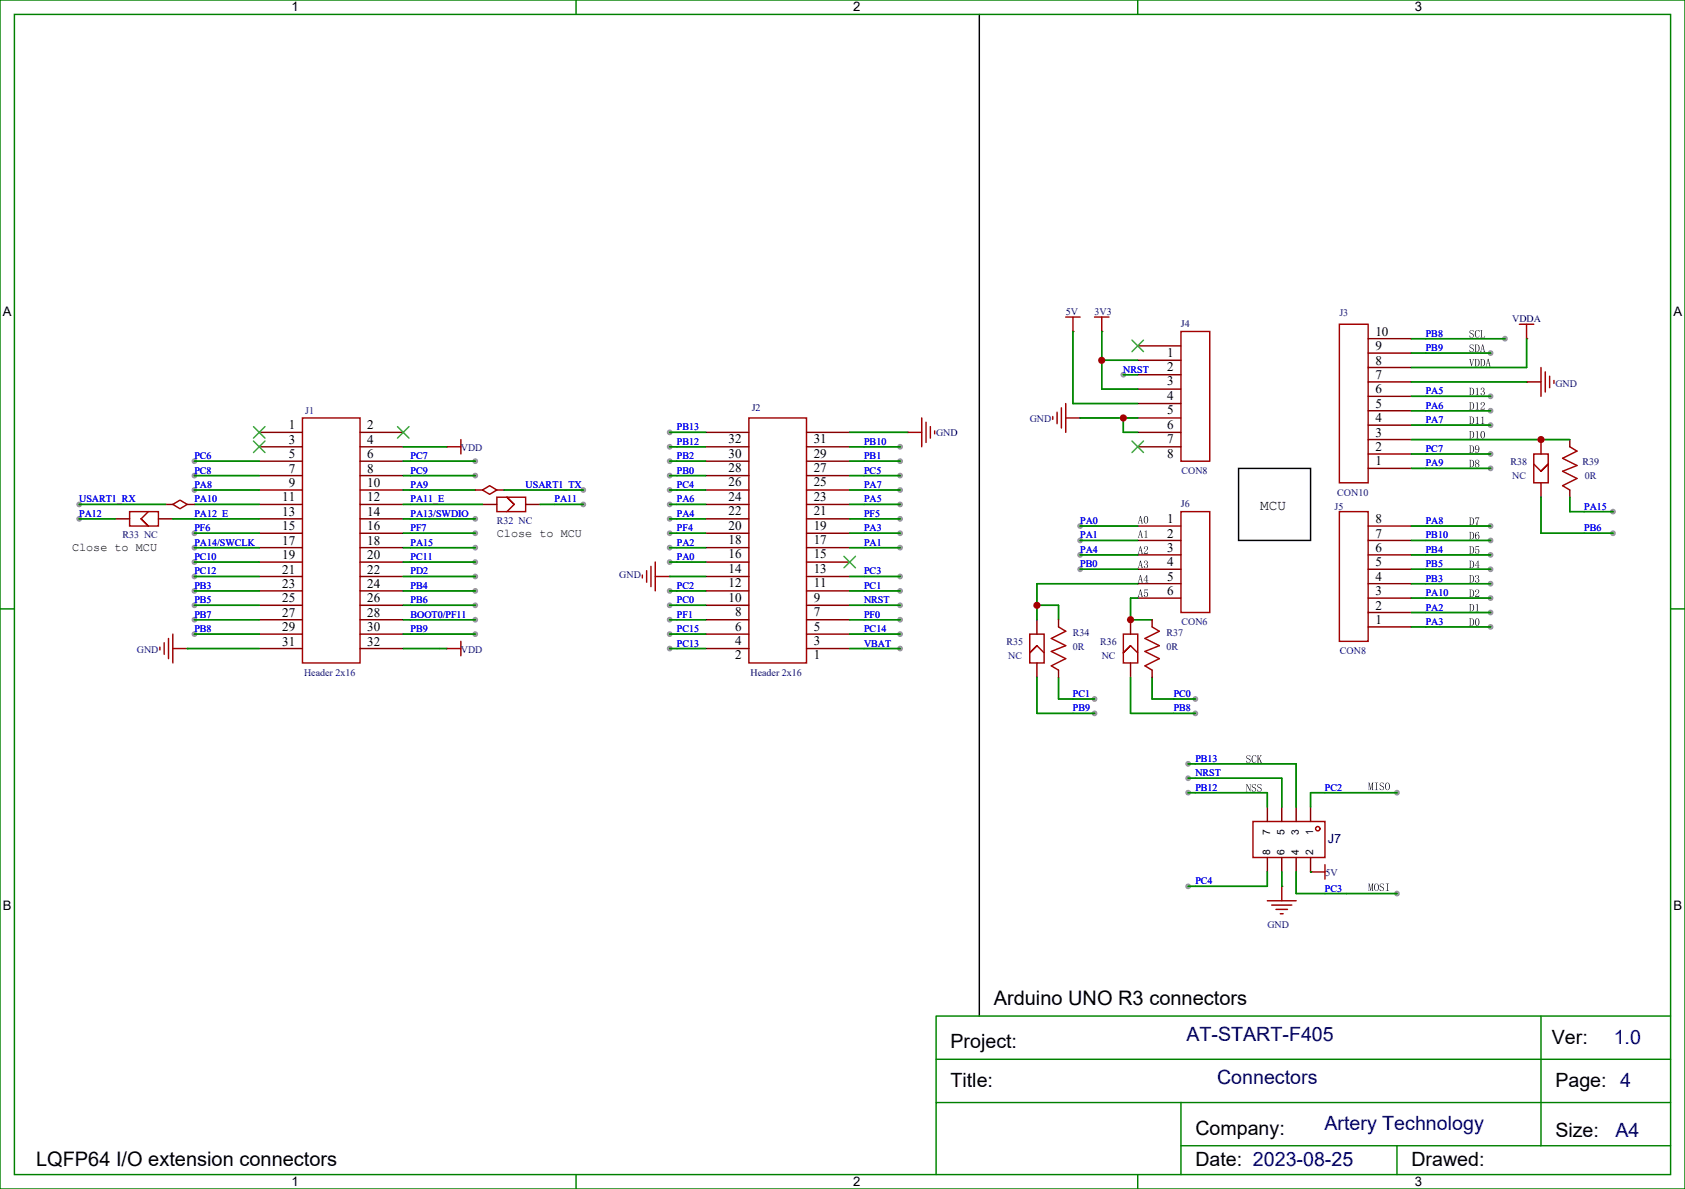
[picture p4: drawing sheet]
<svg xmlns="http://www.w3.org/2000/svg" width="413mm" height="291mm" viewBox="0 0 413 291" stroke-linecap="round" stroke-linejoin="round" font-family="sans-serif">
<g fill="#999">
<circle cx="47.6" cy="112.9" r=".71"/>
<circle cx="47.6" cy="116.4" r=".71"/>
<circle cx="47.6" cy="130.5" r=".71"/>
<circle cx="47.6" cy="119.9" r=".71"/>
<circle cx="47.6" cy="144.6" r=".71"/>
<circle cx="47.6" cy="141.1" r=".71"/>
<circle cx="47.6" cy="137.6" r=".71"/>
<circle cx="47.6" cy="134.1" r=".71"/>
<circle cx="47.6" cy="155.2" r=".71"/>
<circle cx="47.6" cy="151.7" r=".71"/>
<circle cx="47.6" cy="148.2" r=".71"/>
<circle cx="116.4" cy="116.4" r=".71"/>
<circle cx="116.4" cy="112.9" r=".71"/>
<circle cx="116.4" cy="130.5" r=".71"/>
<circle cx="116.4" cy="127" r=".71"/>
<circle cx="116.4" cy="144.6" r=".71"/>
<circle cx="116.4" cy="141.1" r=".71"/>
<circle cx="116.4" cy="137.6" r=".71"/>
<circle cx="116.4" cy="134.1" r=".71"/>
<circle cx="116.4" cy="155.2" r=".71"/>
<circle cx="116.4" cy="151.7" r=".71"/>
<circle cx="116.4" cy="148.2" r=".71"/>
<circle cx="275.2" cy="91.7" r=".71"/>
<circle cx="264.6" cy="128.8" r=".71"/>
<circle cx="264.6" cy="132.3" r=".71"/>
<circle cx="264.6" cy="135.8" r=".71"/>
<circle cx="264.6" cy="139.3" r=".71"/>
<circle cx="142.9" cy="123.5" r=".71"/>
<circle cx="19.4" cy="127" r=".71"/>
<circle cx="268.1" cy="171.1" r=".71"/>
<circle cx="268.1" cy="174.6" r=".71"/>
<circle cx="292.8" cy="171.1" r=".71"/>
<circle cx="292.8" cy="174.6" r=".71"/>
<circle cx="291" cy="194" r=".71"/>
<circle cx="291" cy="190.5" r=".71"/>
<circle cx="291" cy="187" r=".71"/>
<circle cx="342.2" cy="194" r=".71"/>
<circle cx="291" cy="217" r=".71"/>
<circle cx="342.2" cy="218.7" r=".71"/>
<circle cx="368.7" cy="82.9" r=".71"/>
<circle cx="365.1" cy="86.4" r=".71"/>
<circle cx="365.1" cy="97" r=".71"/>
<circle cx="365.1" cy="100.5" r=".71"/>
<circle cx="365.1" cy="104.1" r=".71"/>
<circle cx="365.1" cy="111.1" r=".71"/>
<circle cx="365.1" cy="114.7" r=".71"/>
<circle cx="365.1" cy="128.8" r=".71"/>
<circle cx="365.1" cy="132.3" r=".71"/>
<circle cx="365.1" cy="135.8" r=".71"/>
<circle cx="365.1" cy="139.3" r=".71"/>
<circle cx="365.1" cy="142.9" r=".71"/>
<circle cx="365.1" cy="146.4" r=".71"/>
<circle cx="365.1" cy="149.9" r=".71"/>
<circle cx="365.1" cy="153.5" r=".71"/>
<circle cx="395.1" cy="130.5" r=".71"/>
<circle cx="395.1" cy="125.2" r=".71"/>
<circle cx="142.9" cy="119.9" r=".71"/>
<circle cx="19.4" cy="123.5" r=".71"/>
<circle cx="220.5" cy="109.4" r=".71"/>
<circle cx="220.5" cy="112.9" r=".71"/>
<circle cx="220.5" cy="116.4" r=".71"/>
<circle cx="220.5" cy="119.9" r=".71"/>
<circle cx="220.5" cy="123.5" r=".71"/>
<circle cx="220.5" cy="127" r=".71"/>
<circle cx="220.5" cy="130.5" r=".71"/>
<circle cx="220.5" cy="134.1" r=".71"/>
<circle cx="220.5" cy="141.1" r=".71"/>
<circle cx="220.5" cy="144.6" r=".71"/>
<circle cx="220.5" cy="148.2" r=".71"/>
<circle cx="220.5" cy="151.7" r=".71"/>
<circle cx="220.5" cy="155.2" r=".71"/>
<circle cx="220.5" cy="158.7" r=".71"/>
<circle cx="164" cy="148.2" r=".71"/>
<circle cx="164" cy="151.7" r=".71"/>
<circle cx="164" cy="155.2" r=".71"/>
<circle cx="164" cy="158.7" r=".71"/>
<circle cx="164" cy="134.1" r=".71"/>
<circle cx="164" cy="137.6" r=".71"/>
<circle cx="164" cy="144.6" r=".71"/>
<circle cx="164" cy="119.9" r=".71"/>
<circle cx="164" cy="123.5" r=".71"/>
<circle cx="164" cy="127" r=".71"/>
<circle cx="164" cy="130.5" r=".71"/>
<circle cx="164" cy="105.8" r=".71"/>
<circle cx="164" cy="109.4" r=".71"/>
<circle cx="164" cy="112.9" r=".71"/>
<circle cx="164" cy="116.4" r=".71"/>
</g>
<path d="M303.4 114.7h17.6v17.6h-17.6z" fill="none" stroke="#000" stroke-width=".35"/>
<path d="M109.4 158.7h3.5M112.9 157v3.5" fill="none" stroke="#a10000" stroke-width=".35"/>
<circle cx="109.4" cy="158.8" r=".18" fill="#870000"/>
<path d="M39.2 158.4v.7M40.2 157.3v2.9M41.3 156.3v4.9M42.3 158.7h3.6M42.3 155.2v7.1" fill="none" stroke="#a10000" stroke-width=".35"/>
<circle cx="45.9" cy="158.7" r=".18" fill="#870000"/>
<path d="M261.1 77.6h3.5M262.8 77.6v3.5" fill="none" stroke="#a10000" stroke-width=".35"/>
<circle cx="262.8" cy="81.1" r=".18" fill="#870000"/>
<path d="M268.1 77.6h3.5M269.9 77.6v3.5" fill="none" stroke="#a10000" stroke-width=".35"/>
<circle cx="269.9" cy="81.1" r=".18" fill="#870000"/>
<path d="M260 99.8v5M261.1 98.8v7M257.9 102v.7M258.9 100.9v2.8M261.1 102.3h3.5" fill="none" stroke="#a10000" stroke-width=".35"/>
<circle cx="264.6" cy="102.3" r=".18" fill="#870000"/>
<path d="M321 213.4h3.6M324.6 211.7v3.5" fill="none" stroke="#a10000" stroke-width=".35"/>
<circle cx="321" cy="213.4" r=".18" fill="#870000"/>
<path d="M314 217v3.5M310.4 220.5h7.1M311.5 221.5h4.9M312.6 222.6h2.8M313.6 223.7h.7" fill="none" stroke="#a10000" stroke-width=".35"/>
<circle cx="314" cy="217" r=".18" fill="#870000"/>
<path d="M373.9 93.5h3.6M377.5 90v7M378.5 91v5M379.6 92.1v2.8M380.6 93.1v.7" fill="none" stroke="#a10000" stroke-width=".35"/>
<circle cx="373.9" cy="93.5" r=".18" fill="#870000"/>
<path d="M222.2 105.8h3.6M225.8 102.3v7.1M226.8 103.4v4.9M227.9 104.4v2.8M229 105.5v.7" fill="none" stroke="#a10000" stroke-width=".35"/>
<circle cx="222.2" cy="105.8" r=".18" fill="#870000"/>
<path d="M372.2 79.4h3.5M373.9 79.4v3.5" fill="none" stroke="#a10000" stroke-width=".35"/>
<circle cx="373.9" cy="82.9" r=".18" fill="#870000"/>
<g fill="#000">
<path d="M362.6 80.8h.5l-.2 .2 .1 1.5a.56 .56 0 0 0 .7-.3v.4h-1.1l.2-.1v-1.5zM361.6 80.9l.7-.1 .1 .5a.46 .46 0 0 0-.6-.4 .46 .46 0 0 0-.3 .6 .61 .61 0 0 0 0 .7 .61 .61 0 0 0 .7 .2l.2-.3a.55 .55 0 0 1-.6 .5 .55 .55 0 0 1-.5-.6v-.5zM360.1 80.9l.8-.1v.4a.38 .38 0 0 0-.5-.4 .38 .38 0 0 0-.1 .7 .58 .58 0 0 1 .7 .5 .58 .58 0 0 1-.5 .6h-.5v-.5a.44 .44 0 0 0 .4 .5 .44 .44 0 0 0 .5-.4 .44 .44 0 0 0-.4-.4l-.5-.4z"/>
<path d="M363.1 84.5l-.2 .9h.5zM363.1 84.4l.2-.1 .5 1.8h-.4l.1-.1-.1-.5h-.5l-.1 .5 .1 .1h-.4zM361.6 84.5v1.5a.34 .34 0 0 0 .4 .1 .34 .34 0 0 0 .2-.3 .85 .85 0 0 0-.5-1.4zM361.2 84.3a.91 .91 0 0 1 1.2 .9 .91 .91 0 0 1-1.2 .9l.2-.1v-1.5zM360.1 84.5l.8-.2v.5a.38 .38 0 0 0-.5-.4 .38 .38 0 0 0-.1 .6 .58 .58 0 0 1 .7 .5 .58 .58 0 0 1-.5 .7h-.5v-.6a.44 .44 0 0 0 .4 .6 .44 .44 0 0 0 .5-.4 .44 .44 0 0 0-.4-.5l-.5-.4z"/>
<path d="M362.9 98.6a.56 .56 0 0 1 .8 .2 .56 .56 0 0 1-.4 .8l-.5 .5h.7l.2-.3-.1 .5h-.9l.2-.5a.85 .85 0 0 0 .4-1.3 .39 .39 0 0 0-.4 .5l-.2-.1zM361.5 98.6l.4-.2v1.6l.4 .3h-.8l.3-.3v-1.3zM360.2 98.6v1.5a.34 .34 0 0 0 .4 .1 .34 .34 0 0 0 .2-.3 .85 .85 0 0 0-.5-1.4zM359.9 98.5a.91 .91 0 0 1 1.2 .8 .91 .91 0 0 1-1.2 .9l.2-.1v-1.5z"/>
<path d="M362.9 95a.45 .45 0 0 1 .7 .1 .45 .45 0 0 1-.3 .6 .49 .49 0 0 1 .5 .6 .49 .49 0 0 1-.5 .4 .49 .49 0 0 1-.5-.4l.1 .2a.31 .31 0 0 0 .3 .2 .31 .31 0 0 0 .3-.3l-.1-.5-.4-.1a.42 .42 0 0 0 .4-.4 .42 .42 0 0 0-.3-.4l-.2 .1-.1 .3-.1-.1zM361.5 95.1l.4-.2v1.6l.4 .2h-.8l.3-.2v-1.3zM360.2 95v1.6a.34 .34 0 0 0 .4 .1 .34 .34 0 0 0 .2-.4 .85 .85 0 0 0-.5-1.3zM359.9 94.9a.91 .91 0 0 1 1.2 .9 .91 .91 0 0 1-1.2 .9l.2-.1v-1.5z"/>
<path d="M364.5 88.1l-.2 .8h.4zM364.5 87.9l.1-.1 .6 1.9h-.5l.1-.2-.1-.5h-.4l-.2 .5 .2 .2h-.4zM362.9 88v1.5a.34 .34 0 0 0 .4 .1 .34 .34 0 0 0 .2-.3 .85 .85 0 0 0-.5-1.4zM362.6 87.9a.91 .91 0 0 1 1.2 .8 .91 .91 0 0 1-1.2 .9l.1-.1v-1.5zM361.6 88v1.5a.34 .34 0 0 0 .4 .1 .34 .34 0 0 0 .2-.3 .85 .85 0 0 0-.5-1.4zM361.2 87.9a.91 .91 0 0 1 1.2 .8 .91 .91 0 0 1-1.2 .9l.2-.1v-1.5zM359.9 87.9h.4l-.1 .2 .3 1.2 .4-1.3-.2-.1h.4l-.6 1.8z"/>
<path d="M361.6 109.2a.43 .43 0 0 0-.1 .6 .43 .43 0 0 0 .6 .1v-.7l-.3-.1zM361.4 109.2a.59 .59 0 0 1 .8-.1 .59 .59 0 0 1 .2 .7 .69 .69 0 0 1-.2 .8 .69 .69 0 0 1-.8 .1l.1-.2 .1 .3a.42 .42 0 0 0 .5-.2 .42 .42 0 0 0 .1-.4v-.3a.52 .52 0 0 1-.8 .1 .52 .52 0 0 1 0-.8zM360.2 109.1v1.6a.34 .34 0 0 0 .4 .1 .34 .34 0 0 0 .2-.4 .85 .85 0 0 0-.5-1.3zM359.9 109a.91 .91 0 0 1 1.2 .9 .91 .91 0 0 1-1.2 .9l.2-.1v-1.5z"/>
<path d="M361.5 112.9a.35 .35 0 0 0 .7 0 .35 .35 0 0 0-.7 0zM361.6 113.5a.41 .41 0 0 0-.1 .7 .41 .41 0 0 0 .6-.1 .41 .41 0 0 0-.2-.6zM361.5 112.7a.48 .48 0 0 1 .7 0 .48 .48 0 0 1-.2 .7 .51 .51 0 0 1 .2 .8 .51 .51 0 0 1-.8 0 .51 .51 0 0 1 .2-.8l-.2-.3zM360.2 112.7v1.5a.34 .34 0 0 0 .4 .1 .34 .34 0 0 0 .2-.3 .85 .85 0 0 0-.5-1.4zM359.9 112.6a.91 .91 0 0 1 1.2 .8 .91 .91 0 0 1-1.2 .9l.2-.1v-1.5z"/>
<path d="M363.1 105.6a1.33 1.33 0 0 0 .1 1.6 1.21 1.21 0 0 0 0-1.6zM362.9 105.6a.6 .6 0 0 1 .7 .1 .6 .6 0 0 1 .1 .7 .58 .58 0 0 1-.1 .8 .58 .58 0 0 1-.8-.1l-.1-.9zM361.5 105.6l.4-.1v1.6l.4 .2h-.8l.3-.2v-1.3zM360.2 105.6v1.6a.34 .34 0 0 0 .4 .1 .34 .34 0 0 0 .2-.4 .85 .85 0 0 0-.5-1.3zM359.9 105.5a.91 .91 0 0 1 1.2 .9 .91 .91 0 0 1-1.2 .8h.2v-1.5z"/>
<path d="M362.8 102.1l.5-.1v1.6l.3 .2h-.8l.3-.2v-1.4zM361.5 102.1l.4-.1v1.6l.4 .2h-.8l.3-.2v-1.4zM360.2 102.1v1.5a.34 .34 0 0 0 .4 .1 .34 .34 0 0 0 .2-.3 .85 .85 0 0 0-.5-1.3zM359.9 102a.91 .91 0 0 1 1.2 .9 .91 .91 0 0 1-1.2 .8l.2-.1v-1.5z"/>
<path d="M280.6 126.4a1.33 1.33 0 0 0 .1 1.7 1.21 1.21 0 0 0 0-1.7zM280.4 126.4a.6 .6 0 0 1 .7 .1 .6 .6 0 0 1 .2 .7 .58 .58 0 0 1-.2 .8 .58 .58 0 0 1-.8-.1l-.1-.9zM279.3 126.5l-.2 .9h.4zM279.3 126.3h.1l.6 1.8h-.5l.2-.1-.2-.5h-.4l-.1 .4 .1 .2h-.4z"/>
<path d="M280.3 130l.5-.2v1.6l.3 .3h-.8l.3-.3v-1.3zM279.3 130l-.2 .9h.4zM279.3 129.9l.1-.1 .6 1.9h-.5l.2-.2-.2-.5h-.4l-.1 .5 .1 .2h-.4z"/>
<path d="M280.4 133.8a.56 .56 0 0 1 .8 .3 .56 .56 0 0 1-.4 .7l-.5 .6h.7l.2-.3v.4h-1l.2-.4a.85 .85 0 0 0 .4-1.3 .39 .39 0 0 0-.4 .5l-.2-.1zM279.3 133.9l-.2 .9h.4zM279.3 133.7h.1l.6 1.8h-.5l.2-.1-.2-.5h-.4l-.1 .4 .1 .2h-.4z"/>
<path d="M280.4 137.3a.45 .45 0 0 1 .7 .1 .45 .45 0 0 1-.3 .7 .49 .49 0 0 1 .5 .5 .49 .49 0 0 1-.5 .5 .49 .49 0 0 1-.5-.5l.1 .2a.31 .31 0 0 0 .3 .2 .31 .31 0 0 0 .3-.2l-.1-.5-.3-.2a.42 .42 0 0 0 .4-.3 .42 .42 0 0 0-.4-.5l-.2 .1-.1 .3-.1-.1zM279.3 137.5l-.2 .8h.4zM279.3 137.3l.1-.1 .6 1.9h-.5l.2-.2-.2-.5h-.4l-.1 .5 .1 .2h-.4z"/>
<path d="M361.7 131a.43 .43 0 0 0-.2 .7 .43 .43 0 0 0 .7 0 .44 .44 0 0 0 0-.5 .44 .44 0 0 0-.5-.2zM361.6 130.3l.5-.1 .2 .3-.5-.2-.3 .8a.55 .55 0 0 1 .8 0 .55 .55 0 0 1 0 .8 .55 .55 0 0 1-.7 0 1.31 1.31 0 0 1 0-1.6zM360.2 130.3v1.6a.34 .34 0 0 0 .4 0 .34 .34 0 0 0 .2-.3 .85 .85 0 0 0-.5-1.3zM359.9 130.2a.91 .91 0 0 1 1.2 .9 .91 .91 0 0 1-1.2 .8h.2v-1.5z"/>
<path d="M361.5 133.7h.8v.2h-.8v.7a.53 .53 0 0 1 .8 0 .53 .53 0 0 1-.2 .8 .53 .53 0 0 1-.7-.3h.2a.22 .22 0 0 0 0 .3 .22 .22 0 0 0 .2 .1 .47 .47 0 0 0 .4-.6 .47 .47 0 0 0-.6-.3l-.2 .1zM360.2 133.8v1.6a.34 .34 0 0 0 .4 .1 .34 .34 0 0 0 .2-.4 .85 .85 0 0 0-.5-1.3zM359.9 133.7a.91 .91 0 0 1 1.2 .9 .91 .91 0 0 1-1.2 .9l.2-.1v-1.5z"/>
<path d="M362 137.5l-.6 1h.6zM362 137.2l.1 1.3h.3h-.3l.1 .4 .2 .2h-.7l.3-.2v-.4h-.7zM360.2 137.4v1.5a.34 .34 0 0 0 .4 .1 .34 .34 0 0 0 .2-.3 .85 .85 0 0 0-.5-1.4zM359.9 137.3a.91 .91 0 0 1 1.2 .8 .91 .91 0 0 1-1.2 .9l.2-.1v-1.5z"/>
<path d="M361.4 126.7h1l-.6 1.8a1.04 1.04 0 0 1 .2-1.3l.2-.4-.6 .1-.3 .2zM360.2 126.8v1.5a.34 .34 0 0 0 .4 .1 .34 .34 0 0 0 .2-.3 .85 .85 0 0 0-.5-1.4zM359.9 126.7a.91 .91 0 0 1 1.2 .9 .91 .91 0 0 1-1.2 .8l.2-.1v-1.5z"/>
<path d="M280.3 144.3h.9v.2h-.8v.7a.53 .53 0 0 1 .8 0 .53 .53 0 0 1-.2 .8 .53 .53 0 0 1-.8-.4l.2 .1a.22 .22 0 0 0 0 .3 .22 .22 0 0 0 .3 .1 .47 .47 0 0 0 .4-.6 .47 .47 0 0 0-.7-.3l-.1 .1zM279.3 144.5l-.2 .9h.4zM279.3 144.3h.1l.6 1.8h-.5l.2-.1-.2-.6h-.4l-.1 .5 .1 .2h-.4z"/>
<path d="M280.8 141l-.6 1h.6zM280.9 140.8l.1 1.2h.3h-.3v.5l.3 .1h-.7l.2-.1v-.5h-.7zM279.3 141l-.2 .9h.4zM279.3 140.8l.1-.1 .6 1.9h-.5l.2-.1-.2-.6h-.4l-.1 .5 .1 .2h-.4z"/>
<path d="M361.7 151.5a1.33 1.33 0 0 0 .2 1.6 1.21 1.21 0 0 0 0-1.7zM361.6 151.5a.6 .6 0 0 1 .7 .1 .6 .6 0 0 1 .1 .7 .58 .58 0 0 1-.2 .7 .58 .58 0 0 1-.7 0l-.2-1zM360.2 151.5v1.5a.34 .34 0 0 0 .4 .1 .34 .34 0 0 0 .2-.3 .85 .85 0 0 0-.5-1.4zM359.9 151.4a.91 .91 0 0 1 1.2 .8 .91 .91 0 0 1-1.2 .9l.2-.1v-1.5z"/>
<path d="M361.5 148l.4-.2v1.6l.4 .2h-.8l.3-.2v-1.3zM360.2 148v1.5a.34 .34 0 0 0 .4 .1 .34 .34 0 0 0 .2-.3 .85 .85 0 0 0-.5-1.4zM359.9 147.8a.91 .91 0 0 1 1.2 .9 .91 .91 0 0 1-1.2 .9l.2-.1v-1.5z"/>
<path d="M361.5 144.4a.56 .56 0 0 1 .9 .3 .56 .56 0 0 1-.5 .7l-.5 .6 .7-.1 .3-.2-.1 .4h-1l.3-.5a.85 .85 0 0 0 .4-1.2 .39 .39 0 0 0-.5 .5l-.2-.2zM360.2 144.4v1.6a.34 .34 0 0 0 .4 .1 .34 .34 0 0 0 .2-.4 .85 .85 0 0 0-.5-1.3zM359.9 144.3a.91 .91 0 0 1 1.2 .9 .91 .91 0 0 1-1.2 .9l.2-.1v-1.5z"/>
<path d="M361.5 140.9a.45 .45 0 0 1 .7 0 .45 .45 0 0 1-.2 .7 .49 .49 0 0 1 .4 .5 .49 .49 0 0 1-.5 .5 .49 .49 0 0 1-.5-.5l.1 .3a.31 .31 0 0 0 .4 .2 .31 .31 0 0 0 .2-.3v-.5l-.4-.1a.42 .42 0 0 0 .4-.4 .42 .42 0 0 0-.3-.5l-.2 .1-.1 .4-.1-.2zM360.2 140.9v1.5a.34 .34 0 0 0 .4 .1 .34 .34 0 0 0 .2-.3 .85 .85 0 0 0-.5-1.3zM359.9 140.8a.91 .91 0 0 1 1.2 .9 .91 .91 0 0 1-1.2 .8l.2-.1v-1.5z"/>
<path d="M308.1 192.1l.8-.2v.5a.38 .38 0 0 0-.5-.4 .38 .38 0 0 0-.1 .6 .58 .58 0 0 1 .7 .5 .58 .58 0 0 1-.5 .7h-.5v-.6a.44 .44 0 0 0 .4 .5 .44 .44 0 0 0 .5-.3 .44 .44 0 0 0-.4-.5l-.5-.4zM306.8 192.1l.8-.2v.5a.38 .38 0 0 0-.5-.4 .38 .38 0 0 0-.1 .6 .58 .58 0 0 1 .7 .5 .58 .58 0 0 1-.5 .7h-.5v-.6a.44 .44 0 0 0 .3 .5 .44 .44 0 0 0 .5-.3 .44 .44 0 0 0-.4-.5l-.4-.4zM305.2 191.9h.3l.7 1.4v-1.2l-.1-.2h.4l-.2 .2v1.6l-.9-1.5v1.4l.2 .1h-.4l.2-.1v-1.5z"/>
<path d="M307.9 184.9h.5l-.2 .1v.8l.6-.8-.2-.1h.5l-.6 .6 .6 1.2h-.4l.1-.2-.4-.8-.2 .2v.7l.2 .1h-.5l.2-.2v-1.5zM306.9 185l.8-.1v.4a.46 .46 0 0 0-.6-.3 .46 .46 0 0 0-.3 .6 .61 .61 0 0 0 0 .7 .61 .61 0 0 0 .7 .2l.2-.3a.55 .55 0 0 1-.6 .5 .55 .55 0 0 1-.5-.6v-.6zM305.4 185l.8-.1v.4a.38 .38 0 0 0-.5-.4 .38 .38 0 0 0-.1 .7 .58 .58 0 0 1 .7 .4 .58 .58 0 0 1-.5 .7h-.4l-.1-.5a.44 .44 0 0 0 .4 .5 .44 .44 0 0 0 .5-.4 .44 .44 0 0 0-.4-.5l-.5-.3z"/>
<path d="M339.7 191.7a1.28 1.28 0 0 0 .2 1.6 1.13 1.13 0 0 0 0-1.7zM339.6 191.7a.64 .64 0 0 1 .7 .1 .64 .64 0 0 1 .2 .7 .65 .65 0 0 1-.6 .9 .65 .65 0 0 1-.6-.9zM338.1 191.7l.8-.1v.4a.38 .38 0 0 0-.5-.4 .38 .38 0 0 0-.1 .7 .58 .58 0 0 1 .7 .4 .58 .58 0 0 1-.5 .7h-.5v-.5a.44 .44 0 0 0 .4 .5 .44 .44 0 0 0 .5-.4 .44 .44 0 0 0-.4-.5l-.5-.3zM336.7 191.6h.9l-.4 .1 .1 1.6 .3 .1h-.9l.4-.2v-1.5zM335.2 191.6h.3l.3 1.4 .3-1.4h.4l-.2 .1v1.5l.2 .2h-.5l.1-.2v-1.3l-.3 1.5-.4-1.5 .1 1.5h-.3l.1-1.7z"/>
<path d="M339.4 216.3h.9l-.4 .1v1.6l.4 .1h-.9l.4-.2v-1.5zM338.1 216.4l.8-.1v.4a.38 .38 0 0 0-.5-.4 .38 .38 0 0 0-.1 .7 .58 .58 0 0 1 .7 .4 .58 .58 0 0 1-.5 .7h-.5v-.5a.44 .44 0 0 0 .4 .5 .44 .44 0 0 0 .5-.4 .44 .44 0 0 0-.4-.5l-.5-.3zM337 216.4a1.28 1.28 0 0 0 .2 1.6 1.13 1.13 0 0 0 0-1.7zM336.9 216.4a.64 .64 0 0 1 .7 .1 .64 .64 0 0 1 .2 .7 .65 .65 0 0 1-.6 .9 .65 .65 0 0 1-.6-.9zM335.2 216.3h.3l.3 1.4 .3-1.4h.4l-.2 .1v1.5l.2 .2h-.5l.1-.2v-1.3l-.3 1.5-.4-1.5 .1 1.5h-.3l.1-1.7z"/>
</g>
<path d="M239.9 3.5v245.2" fill="none" stroke="#000" stroke-width=".35"/>
<g fill="none" stroke="#a10000" stroke-width=".35">
<path d="M328.1 79.4h7v38.8h-7zM289.3 81.1h7v31.8h-7zM74.1 102.3h14.1v60h-14.1zM183.4 102.3h14.2v60h-14.2zM375.7 113.6l1.8 1.8M375.7 111.1h3.5v7.1h-3.5zM377.5 115.4l1.7-1.8-1.7 1.8M384.5 109.4l1.8 1-3.5 1.8 3.5 1.7-3.5 1.5 3.5 1.7-3.5 1.8 1.7 1M31.7 125.2h7.1v3.6h-7.1zM34.6 127l1.7 1.8-1.7-1.8M36.3 125.2l-1.7 1.8M121.7 121.7h7.1v3.5h-7.1z"/>
<path d="M125.9 123.5l-1.7-1.8 1.7 1.8M125.9 123.5l-1.7 1.7M289.3 125.2h7v24.7h-7zM328.1 125.2h7v31.8h-7zM252.2 155.2h3.6v7.1h-3.6zM254 158l-1.8 1.8 1.8-1.8M254 158l1.8 1.8M275.2 155.2h3.5v7.1h-3.5zM276.9 158l-1.7 1.8 1.7-1.8M276.9 158l1.8 1.8M306.9 201.1h17.7v8.8h-17.7z"/>
<circle cx="322.8" cy="202.8" r=".53"/>
</g>
<g fill="none" stroke="#870000" stroke-width=".35">
<path d="M278.7 84.7h10.6M278.7 88.2h10.6M278.7 91.7h10.6M278.7 95.2h10.6M278.7 98.8h10.6M335.1 97h10.6M335.1 93.5h10.6M335.1 90h10.6M335.1 86.4h10.6M335.1 82.9h10.6M63.5 105.8h10.6M63.5 109.4h10.6"/>
<path d="M63.5 112.9h10.6M63.5 116.4h10.6M63.5 119.9h10.6M88.2 105.8h10.6M88.2 109.4h10.6M88.2 112.9h10.6M88.2 116.4h10.6M88.2 119.9h10.6M172.9 105.8h10.5M172.9 109.4h10.5M172.9 112.9h10.5M172.9 116.4h10.5"/>
<path d="M172.9 119.9h10.5M197.6 105.8h10.5M197.6 109.4h10.5M197.6 112.9h10.5M197.6 116.4h10.5M197.6 119.9h10.5M278.7 102.3h10.6M278.7 105.8h10.6M278.7 109.4h10.6M335.1 114.7h10.6M335.1 111.1h10.6M335.1 107.6h10.6"/>
<path d="M335.1 104.1h10.6M335.1 100.5h10.6M377.5 107.6v3.5M377.5 118.2v3.5M384.5 107.6v1.8M384.5 119.9v1.8M28.2 127h3.6M38.8 127h3.5M63.5 123.5h10.6M63.5 127h10.6M63.5 130.5h10.6M63.5 134.1h10.6"/>
<path d="M63.5 137.6h10.6M88.2 123.5h10.6M88.2 127h10.6M88.2 130.5h10.6M88.2 134.1h10.6M88.2 137.6h10.6M118.2 123.5h3.5M128.8 123.5h3.5M172.9 123.5h10.5M172.9 127h10.5M172.9 130.5h10.5M172.9 134.1h10.5"/>
<path d="M172.9 137.6h10.5M197.6 123.5h10.5M197.6 127h10.5M197.6 130.5h10.5M197.6 134.1h10.5M197.6 137.6h10.5M278.7 139.3h10.6M278.7 135.8h10.6M278.7 132.3h10.6M278.7 128.8h10.6M335.1 139.3h10.6M335.1 135.8h10.6"/>
<path d="M335.1 132.3h10.6M335.1 128.8h10.6M63.5 141.1h10.6M63.5 144.6h10.6M63.5 148.2h10.6M63.5 151.7h10.6M63.5 155.2h10.6M63.5 158.7h10.6M88.2 141.1h10.6M88.2 144.6h10.6M88.2 148.2h10.6M88.2 151.7h10.6"/>
<path d="M88.2 155.2h10.6M88.2 158.7h10.6M172.9 141.1h10.5M172.9 144.6h10.5M172.9 148.2h10.5M172.9 151.7h10.5M172.9 155.2h10.5M172.9 158.7h10.5M197.6 141.1h10.5M197.6 144.6h10.5M197.6 148.2h10.5M197.6 151.7h10.5"/>
<path d="M197.6 155.2h10.5M197.6 158.7h10.5M254 151.7v3.5M276.9 151.7v3.5M278.7 146.4h10.6M278.7 142.9h10.6M335.1 153.5h10.6M335.1 149.9h10.6M335.1 146.4h10.6M335.1 142.9h10.6M254 162.3v3.5M276.9 162.3v3.5"/>
<path d="M310.4 197.6v3.5M314 197.6v3.5M317.5 197.6v3.5M321 197.6v3.5M310.4 209.9v3.5M314 209.9v3.5M317.5 209.9v3.5M321 209.9v3.5"/>
</g>
<path d="M277.3 83.3l2.8 2.8M280.1 83.3l-2.8 2.8M62.1 104.4l2.8 2.8M62.1 107.9l2.8 2.9M64.9 104.4l-2.8 2.8M64.9 107.9l-2.8 2.9M97.4 104.4l2.8 2.8M100.2 104.4l-2.8 2.8M277.3 107.9l2.8 2.9M280.1 107.9l-2.8 2.9M206.7 136.2l2.8 2.8M209.5 136.2l-2.8 2.8" fill="none" stroke="#3c3" stroke-width=".35"/>
<g fill="none" stroke="#008700" stroke-width=".35">
<path d="M262.8 81.1v17.7h15.9M269.9 88.2h8.8M269.9 81.1v14.1h8.8M275.2 91.7h3.5M345.7 82.9h23M345.7 86.4h19.4M345.7 93.5h28.2M345.7 97h19.4M373.9 82.9v7.1h-28.2M47.6 112.9h15.9M47.6 116.4h15.9M47.6 119.9h15.9"/>
<path d="M98.8 112.9h17.6M98.8 116.4h17.6M264.6 102.3h14.1M275.2 102.3v3.5h3.5M345.7 100.5h19.4M345.7 104.1h19.4M345.7 107.6h38.8M345.7 111.1h19.4M345.7 114.7h19.4M19.4 127h8.8M42.3 127h21.2M47.6 130.5h15.9"/>
<path d="M47.6 123.5h15.9M47.6 137.6h15.9M47.6 134.1h15.9M98.8 130.5h17.6M98.8 127h17.6M98.8 123.5h19.4M98.8 137.6h17.6M98.8 134.1h17.6M132.3 123.5h10.6M264.6 128.8h14.1M264.6 132.3h14.1M264.6 135.8h14.1"/>
<path d="M264.6 139.3h14.1M345.7 128.8h19.4M345.7 132.3h19.4M345.7 135.8h19.4M345.7 139.3h19.4M377.5 121.7v8.8h17.6M384.5 121.7v3.5h10.6M45.9 158.7h17.6M47.6 144.6h15.9M47.6 141.1h15.9M47.6 155.2h15.9M47.6 151.7h15.9"/>
<path d="M47.6 148.2h15.9M98.8 144.6h17.6M98.8 141.1h17.6M98.8 158.7h10.6M98.8 155.2h17.6M98.8 151.7h17.6M98.8 148.2h17.6M254 148.2h5.3v3.5M278.7 142.9h-24.7v8.8M278.7 146.4h-1.8v5.3h5.3M345.7 142.9h19.4M345.7 146.4h19.4"/>
<path d="M345.7 149.9h19.4M345.7 153.5h19.4M254 165.8v8.8h14.1M259.3 165.8v5.3h8.8M276.9 165.8v8.8h15.9M282.2 165.8v5.3h10.6M291 194h19.4v3.6M291 190.5h23v7.1M291 187h26.5v10.6M342.2 194h-21.2v3.6M310.4 213.4v3.6h-19.4M314 213.4v3.6"/>
<path d="M317.5 213.4v5.3h24.7"/>
</g>
<circle cx="321" cy="213.4" r=".18" fill="#008700"/>
<path d="M98.8 119.9h17.6M123.5 119.9h19.4M19.4 123.5h21.2" fill="none" stroke="#008700" stroke-width=".35"/>
<path d="M118.2 119.9l1.7-1 1.8 1-1.8 1.1zM42.3 123.5l1.8-1.1 1.8 1.1-1.8 1zM158.4 139.7v2.8M159.5 138.6v5M160.5 137.6v7M157.3 140.8v.7M160.5 141.1h3.5" fill="none" stroke="#a10000" stroke-width=".35"/>
<path d="M116.4 119.9h1.8M121.7 119.9h1.8M40.6 123.5h1.7M45.9 123.5h1.7" fill="none" stroke="#870000" stroke-width=".35"/>
<circle cx="164" cy="141.1" r=".18" fill="#870000"/>
<g fill="none" stroke="#008700" stroke-width=".35">
<path d="M164 105.8h8.9M164 109.4h8.9M164 112.9h8.9M164 116.4h8.9M164 119.9h8.9M208.1 105.8h14.1M208.1 109.4h12.4M208.1 119.9h12.4M208.1 112.9h12.4M208.1 116.4h12.4M164 123.5h8.9M164 127h8.9"/>
<path d="M164 130.5h8.9M164 134.1h8.9M164 137.6h8.9M208.1 123.5h12.4M208.1 134.1h12.4M208.1 127h12.4M208.1 130.5h12.4M164 141.1h8.9M164 144.6h8.9M164 148.2h8.9M164 151.7h8.9M164 155.2h8.9"/>
<path d="M164 158.7h8.9M208.1 148.2h12.4M208.1 151.7h12.4M208.1 141.1h12.4M208.1 144.6h12.4M208.1 155.2h12.4M208.1 158.7h12.4"/>
</g>
<g fill="none" stroke="#008000" stroke-width=".35">
<path d="M0 0h412.7v291h-412.7zM3.5 3.5h405.7v284h-405.7zM141.1 0v3.5M278.7 0v3.5M0 149h3.5M409.2 149h3.5M377.5 248.7v31.8M409.2 259.3h-179.9v10.6M409.2 248.7h-179.9v10.6M289.3 269.9v17.6M409.2 269.9h-179.9v17.6M141.1 287.5v3.5"/>
<path d="M278.7 287.5v3.5M289.3 280.5h119.9M342.2 280.5v7"/>
</g>
<path d="M109.4 109.4h3.5M112.9 107.6v3.5" fill="none" stroke="#a10000" stroke-width=".35"/>
<circle cx="109.4" cy="109.4" r=".18" fill="#870000"/>
<path d="M98.8 109.4h10.6" fill="none" stroke="#008700" stroke-width=".35"/>
<path d="M259.3 153.5l1.8 1-3.6 1.8 3.6 1.7-3.6 1.5 3.6 1.7-3.6 1.8 1.8 1M282.2 153.5l1.8 1-3.5 1.8 3.5 1.7-3.5 1.5 3.5 1.7-3.5 1.8 1.7 1" fill="none" stroke="#a10000" stroke-width=".35"/>
<path d="M259.3 151.7v1.8M282.2 151.7v1.8M259.3 164v1.8M282.2 164v1.8" fill="none" stroke="#870000" stroke-width=".35"/>
<g fill="#c00">
<circle cx="269.9" cy="88.2" r=".88"/>
<circle cx="275.2" cy="102.3" r=".88"/>
<circle cx="254" cy="148.2" r=".88"/>
<circle cx="276.9" cy="151.7" r=".88"/>
<circle cx="377.5" cy="107.6" r=".88"/>
</g>
<g font-size="4.9">
<text x="243.4" y="246">Arduino UNO R3 connectors</text>
<text x="8.8" y="285.5">LQFP64 I/O extension connectors</text>
</g>
<g font-size="4.8">
<text x="232.8" y="256.6">Project:</text>
<text x="380.1" y="255.4">Ver:</text>
<text x="232.8" y="266">Title:</text>
<text x="381" y="266">Page: 4</text>
<text x="292.8" y="277.7">Company:</text>
<text x="381" y="278.4">Size:</text>
<text x="292.8" y="285.4">Date: 2023-08-25</text>
<text x="345.7" y="285.4">Drawed:</text>
</g>
<g font-size="4.8" fill="#006">
<text x="290.6" y="254.8">AT-START-F405</text>
<text x="298.1" y="265.4">Connectors</text>
</g>
<g font-size="4.8" fill="#000080">
<text x="395.3" y="255.4">1.0</text>
<text x="324.4" y="276.6">Artery Technology</text>
<text x="395.7" y="278.4">A4</text>
</g>
<text font-size="3.5" x="308.7" y="124.7">MCU</text>
<g font-size="3.2">
<text x="71.4" y="2.7">1</text>
<text x="209" y="2.7">2</text>
<text x="346.6" y="2.7">3</text>
<text x=".7" y="77.3">A</text>
<text x="409.9" y="77.3">A</text>
<text x="336.9" y="82.2">10</text>
<text x="285.9" y="87.3">1</text>
<text x="336.9" y="89.2">8</text>
<text x="336.9" y="85.7">9</text>
<text x="285.9" y="90.8">2</text>
<text x="285.9" y="94.4">3</text>
<text x="336.9" y="92.8">7</text>
<text x="285.9" y="97.9">4</text>
<text x="285.9" y="101.4">5</text>
<text x="336.9" y="99.8">5</text>
<text x="336.9" y="96.3">6</text>
<text x="70.7" y="105.1">1</text>
<text x="90" y="105.1">2</text>
<text x="285.9" y="104.9">6</text>
<text x="336.9" y="106.9">3</text>
<text x="336.9" y="103.4">4</text>
<text x="70.7" y="108.6">3</text>
<text x="70.7" y="112.2">5</text>
<text x="90" y="108.6">4</text>
<text x="90" y="112.2">6</text>
<text x="178.5" y="112">30</text>
<text x="178.5" y="108.5">32</text>
<text x="199.3" y="112">29</text>
<text x="199.3" y="108.5">31</text>
<text x="285.9" y="108.5">7</text>
<text x="285.9" y="112">8</text>
<text x="336.9" y="113.9">1</text>
<text x="336.9" y="110.4">2</text>
<text x="70.7" y="115.7">7</text>
<text x="70.7" y="119.2">9</text>
<text x="90" y="115.7">8</text>
<text x="90" y="119.2">10</text>
<text x="178.5" y="119.1">26</text>
<text x="178.5" y="115.5">28</text>
<text x="199.3" y="119.1">25</text>
<text x="199.3" y="115.5">27</text>
<text x="69.1" y="122.8">11</text>
<text x="90" y="122.8">12</text>
<text x="178.5" y="122.6">24</text>
<text x="199.3" y="122.6">23</text>
<text x="69.1" y="126.3">13</text>
<text x="69.1" y="129.8">15</text>
<text x="90" y="126.3">14</text>
<text x="90" y="129.8">16</text>
<text x="178.5" y="129.6">20</text>
<text x="178.5" y="126.1">22</text>
<text x="199.3" y="129.6">19</text>
<text x="199.3" y="126.1">21</text>
<text x="285.9" y="128">1</text>
<text x="285.9" y="131.6">2</text>
<text x="336.9" y="131.6">7</text>
<text x="336.9" y="128">8</text>
<text x="69.1" y="133.3">17</text>
<text x="69.1" y="136.9">19</text>
<text x="90" y="133.3">18</text>
<text x="90" y="136.9">20</text>
<text x="178.5" y="136.7">16</text>
<text x="178.5" y="133.2">18</text>
<text x="199.3" y="136.7">15</text>
<text x="199.3" y="133.2">17</text>
<text x="285.9" y="135.1">3</text>
<text x="336.9" y="135.1">6</text>
<text x="69.1" y="140.4">21</text>
<text x="69.1" y="143.9">23</text>
<text x="90" y="140.4">22</text>
<text x="90" y="143.9">24</text>
<text x="178.5" y="143.8">12</text>
<text x="178.5" y="140.2">14</text>
<text x="199.3" y="143.8">11</text>
<text x="199.3" y="140.2">13</text>
<text x="285.9" y="138.6">4</text>
<text x="285.9" y="142.2">5</text>
<text x="336.9" y="142.2">4</text>
<text x="336.9" y="138.6">5</text>
<text x="69.1" y="147.5">25</text>
<text x="90" y="147.5">26</text>
<text x="178.5" y="147.3">10</text>
<text x="199.3" y="147.3">9</text>
<text x="285.9" y="145.7">6</text>
<text x="336.9" y="149.2">2</text>
<text x="336.9" y="145.7">3</text>
<text x="69.1" y="151">27</text>
<text x="69.1" y="154.5">29</text>
<text x="90" y="151">28</text>
<text x="90" y="154.5">30</text>
<text x="180.1" y="154.3">6</text>
<text x="180.1" y="150.8">8</text>
<text x="199.3" y="154.3">5</text>
<text x="199.3" y="150.8">7</text>
<text x="336.9" y="152.7">1</text>
<text x="69.1" y="158">31</text>
<text x="90" y="158">32</text>
<text x="180.1" y="161.4">2</text>
<text x="180.1" y="157.9">4</text>
<text x="199.3" y="161.4">1</text>
<text x="199.3" y="157.9">3</text>
<text x=".7" y="222.8">B</text>
<text x="409.9" y="222.8">B</text>
<text x="71.4" y="290.2">1</text>
<text x="209" y="290.2">2</text>
<text x="346.6" y="290.2">3</text>
</g>
<text font-size="3.1" fill="#000080" x="325.3" y="206.5">J7</text>
<g font-size="2.9">
<text x="121.7" y="131.4">Close to MCU</text>
<text x="17.6" y="135">Close to MCU</text>
</g>
<g font-size="2.5">
<text x="311.1" y="209.3" transform="rotate(-90 311.1 209.3)">8</text>
<text x="311.1" y="204.5" transform="rotate(-90 311.1 204.5)">7</text>
<text x="314.6" y="209.3" transform="rotate(-90 314.6 209.3)">6</text>
<text x="314.6" y="204.5" transform="rotate(-90 314.6 204.5)">5</text>
<text x="318.2" y="209.3" transform="rotate(-90 318.2 209.3)">4</text>
<text x="318.2" y="204.5" transform="rotate(-90 318.2 204.5)">3</text>
<text x="321.7" y="209.3" transform="rotate(-90 321.7 209.3)">2</text>
<text x="321.7" y="204.5" transform="rotate(-90 321.7 204.5)">1</text>
</g>
<g font-size="2.4" fill="#000080">
<text x="261.1" y="77.1">5V</text>
<text x="268.1" y="77.1">3V3</text>
<text x="328.1" y="77.3">J3</text>
<text x="289.3" y="80.1">J4</text>
<text x="370.4" y="78.9">VDDA</text>
<text x="381" y="94.8">GND</text>
<text x="74.8" y="101.3">J1</text>
<text x="184.1" y="100.6">J2</text>
<text x="229.3" y="106.8">GND</text>
<text x="252.2" y="103.3">GND</text>
<text x="112.9" y="110.4">VDD</text>
<text x="370" y="113.8">R38</text>
<text x="387.7" y="113.8">R39</text>
<text x="289.4" y="116.1">CON8</text>
<text x="370.4" y="117.3">NC</text>
<text x="388.2" y="117.3">0R</text>
<text x="289.3" y="124.2">J6</text>
<text x="326.9" y="124.9">J5</text>
<text x="327.6" y="121.4">CON10</text>
<text x="30" y="131.8">R33 NC</text>
<text x="121.7" y="128.3">R32 NC</text>
<text x="151.7" y="141.6">GND</text>
<text x="262.8" y="155.6">R34</text>
<text x="285.8" y="155.6">R37</text>
<text x="289.4" y="153.1">CON6</text>
<text x="33.5" y="159.7">GND</text>
<text x="112.9" y="159.7">VDD</text>
<text x="246.5" y="157.9">R35</text>
<text x="247" y="161.4">NC</text>
<text x="262.8" y="159.2">0R</text>
<text x="269.5" y="157.9">R36</text>
<text x="269.9" y="161.4">NC</text>
<text x="285.8" y="159.2">0R</text>
<text x="328.2" y="160.2">CON8</text>
<text x="74.5" y="165.5">Header 2x16</text>
<text x="183.9" y="165.5">Header 2x16</text>
<text x="324.7" y="214.3">5V</text>
<text x="310.4" y="227.1">GND</text>
</g>
<g font-size="2.4" fill="#00f">
<text x="349.2" y="82.4">PB8</text>
<text x="349.2" y="85.9">PB9</text>
<text x="275.2" y="91.2">NRST</text>
<text x="349.2" y="96.5">PA5</text>
<text x="349.2" y="100.1">PA6</text>
<text x="165.8" y="105.3">PB13</text>
<text x="349.2" y="103.6">PA7</text>
<text x="47.6" y="112.4">PC6</text>
<text x="100.5" y="112.4">PC7</text>
<text x="165.8" y="108.9">PB12</text>
<text x="165.8" y="112.4">PB2</text>
<text x="211.7" y="108.9">PB10</text>
<text x="211.7" y="112.4">PB1</text>
<text x="349.2" y="110.6">PC7</text>
<text x="47.6" y="115.9">PC8</text>
<text x="47.6" y="119.5">PA8</text>
<text x="100.5" y="115.9">PC9</text>
<text x="100.5" y="119.5">PA9</text>
<text x="128.8" y="119.5">USART1_TX</text>
<text x="165.8" y="119.5">PC4</text>
<text x="165.8" y="115.9">PB0</text>
<text x="211.7" y="115.9">PC5</text>
<text x="211.7" y="119.5">PA7</text>
<text x="349.2" y="114.2">PA9</text>
<text x="19.4" y="123">USART1_RX</text>
<text x="47.6" y="123">PA10</text>
<text x="100.5" y="123">PA11_E</text>
<text x="135.8" y="123">PA11</text>
<text x="165.8" y="123">PA6</text>
<text x="211.7" y="123">PA5</text>
<text x="388.1" y="124.7">PA15</text>
<text x="19.4" y="126.5">PA12</text>
<text x="47.6" y="130">PF6</text>
<text x="47.6" y="126.5">PA12_E</text>
<text x="100.5" y="130">PF7</text>
<text x="100.5" y="126.5">PA13/SWDIO</text>
<text x="165.8" y="126.5">PA4</text>
<text x="165.8" y="130">PF4</text>
<text x="211.7" y="126.5">PF5</text>
<text x="211.7" y="130">PA3</text>
<text x="264.6" y="128.3">PA0</text>
<text x="264.6" y="131.8">PA1</text>
<text x="349.2" y="128.3">PA8</text>
<text x="349.2" y="131.8">PB10</text>
<text x="388.1" y="130">PB6</text>
<text x="47.6" y="137.1">PC10</text>
<text x="47.6" y="133.6">PA14/SWCLK</text>
<text x="100.5" y="137.1">PC11</text>
<text x="100.5" y="133.6">PA15</text>
<text x="165.8" y="133.6">PA2</text>
<text x="165.8" y="137.1">PA0</text>
<text x="211.7" y="133.6">PA1</text>
<text x="264.6" y="135.3">PA4</text>
<text x="349.2" y="135.3">PB4</text>
<text x="47.6" y="140.6">PC12</text>
<text x="100.5" y="140.6">PD2</text>
<text x="211.7" y="140.6">PC3</text>
<text x="264.6" y="138.9">PB0</text>
<text x="349.2" y="138.9">PB5</text>
<text x="349.2" y="142.4">PB3</text>
<text x="47.6" y="144.1">PB3</text>
<text x="47.6" y="147.7">PB5</text>
<text x="100.5" y="144.1">PB4</text>
<text x="100.5" y="147.7">PB6</text>
<text x="165.8" y="147.7">PC0</text>
<text x="165.8" y="144.1">PC2</text>
<text x="211.7" y="144.1">PC1</text>
<text x="211.7" y="147.7">NRST</text>
<text x="349.2" y="145.9">PA10</text>
<text x="349.2" y="149.4">PA2</text>
<text x="47.6" y="154.7">PB8</text>
<text x="47.6" y="151.2">PB7</text>
<text x="100.5" y="154.7">PB9</text>
<text x="100.5" y="151.2">BOOT0/PF11</text>
<text x="165.8" y="151.2">PF1</text>
<text x="165.8" y="154.7">PC15</text>
<text x="211.7" y="151.2">PF0</text>
<text x="211.7" y="154.7">PC14</text>
<text x="349.2" y="153">PA3</text>
<text x="165.8" y="158.3">PC13</text>
<text x="211.7" y="158.3">VBAT</text>
<text x="262.8" y="170.6">PC1</text>
<text x="287.5" y="170.6">PC0</text>
<text x="262.8" y="174.1">PB9</text>
<text x="287.5" y="174.1">PB8</text>
<text x="292.8" y="190">NRST</text>
<text x="292.8" y="186.5">PB13</text>
<text x="292.8" y="193.5">PB12</text>
<text x="324.6" y="193.5">PC2</text>
<text x="292.8" y="216.5">PC4</text>
<text x="324.6" y="218.2">PC3</text>
</g>
</svg>
